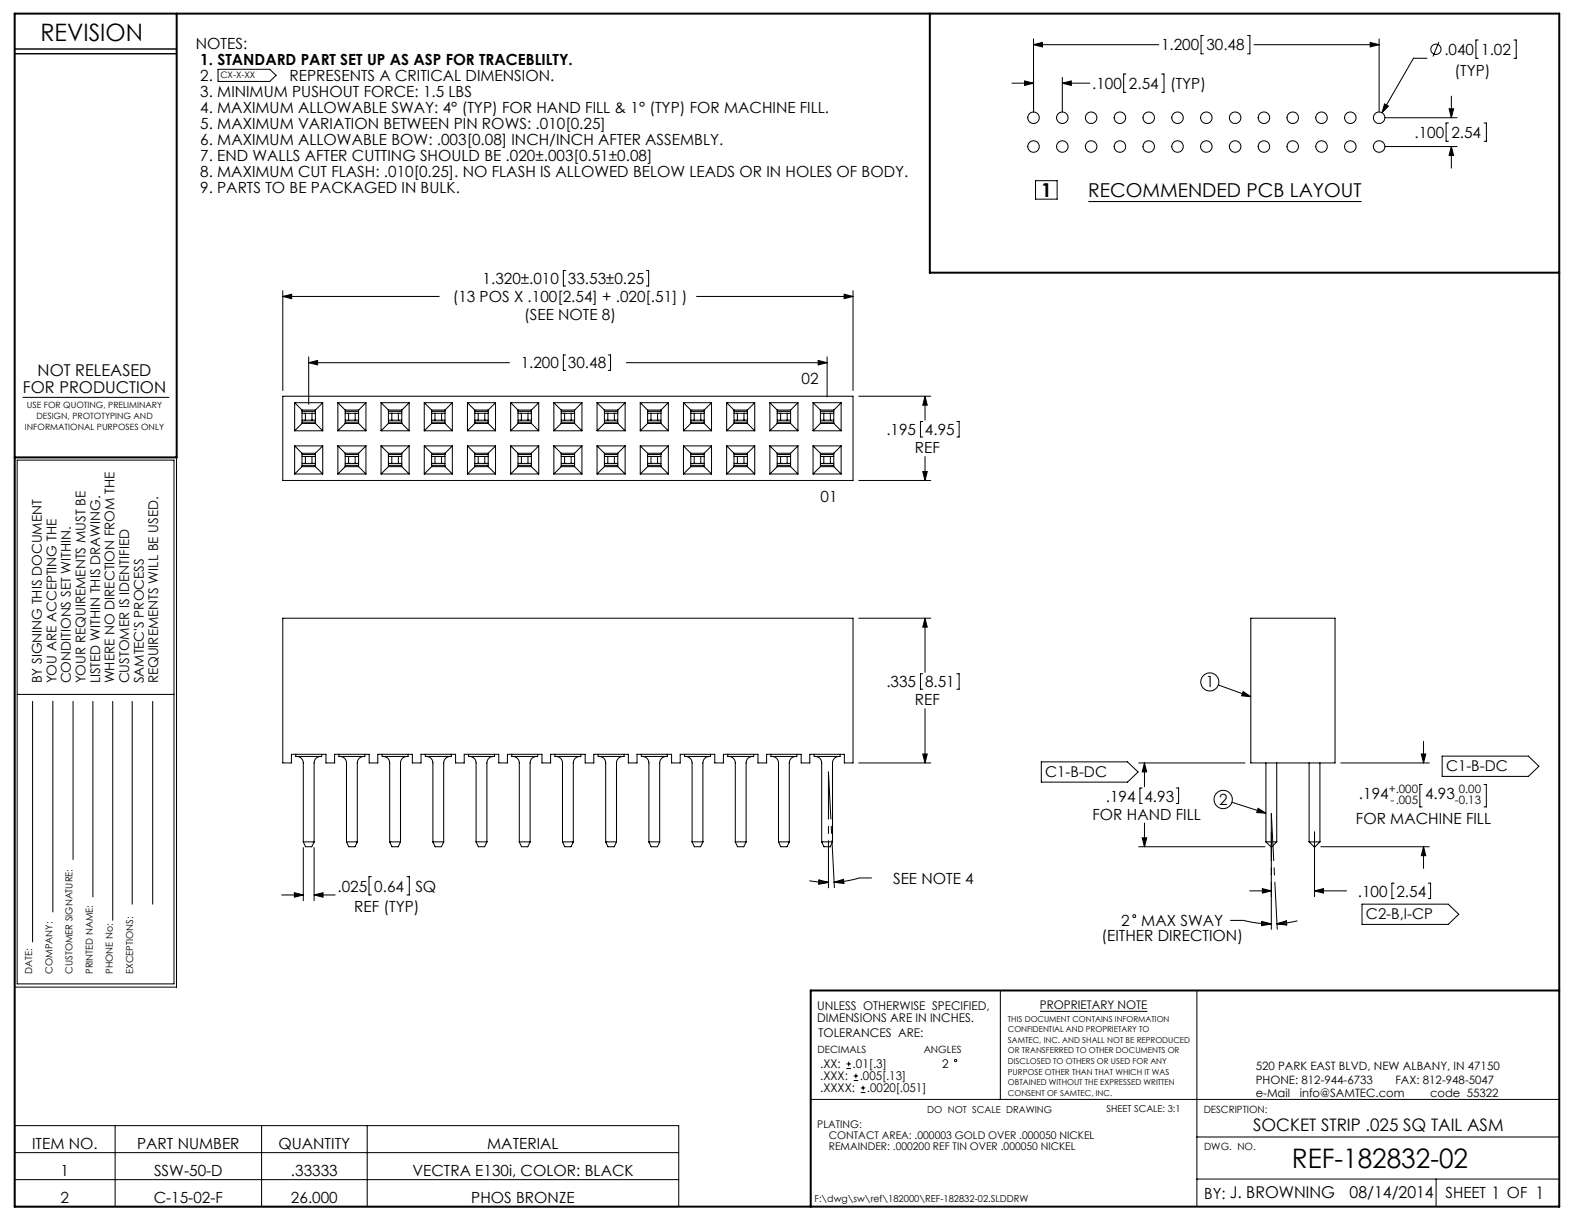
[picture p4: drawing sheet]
<svg xmlns="http://www.w3.org/2000/svg" width="279mm" height="216mm" viewBox="0 0 279 216" stroke-linecap="round" stroke-linejoin="round" font-family="sans-serif">
<g fill="none" stroke="#000" stroke-width=".18">
<path d="M38.5 12.2h9.1l1.1 1.1-1.1 1.1h-9.1zM178.5 14.7h3.8M180.7 14.3l1.6 .4-1.6 .4zM182.3 6.9v12.9M182.3 7.9h22.1M182.3 7.9l1.6-.4v.8zM187.4 13.7v6.1M187.4 14.7h4.8M187.4 14.7l1.6-.4v.8zM198.6 13.1h-.4v3.2h.4M204.9 13.1h.4v3.2h-.4M212.3 6.3h-.4v3.2h.4"/>
<path d="M220.1 6.3h.4v3.2h-.4M221.2 7.9h22.1M241.7 7.5l1.6 .4-1.6 .4zM243.3 6.9v12.9M244.2 18.3l.7 .4-1.1 1.2zM251.7 10.3h-2.4l-5.5 9.6M253.8 7.4l-1 2.6M255.6 19.2h.8l-.4 1.6zM256 17v3.8M260.7 7.1h-.4v3.2h.4M267 7.1h.4v3.2h-.4M182.7 31.9h3.8v3.2h-3.8z"/>
<path d="M192 35.6h48.2M244.3 25.8h12.7M244.3 20.8h12.7M255.5 21.7h-.4v3.2h.4M256 25.8l.4 1.6h-.8zM256 25.8v3.9M261.8 21.7h.4v3.2h-.4M49.9 52.3l1.6-.4v.8zM49.9 51.3v17.6M49.9 52.3h27.6M99.8 47.7h-.4v2.7h.4M114 47.7h.4v2.7h-.4"/>
<path d="M122.9 52.3h27.6M148.9 51.9l1.6 .4-1.6 .4zM150.5 51.3v17.6M4 70.1h25.8M49.9 69.9h100.6v14.8h-100.6zM52 71h4.9M52 71l1.3 1.3M52 71v5M52 78.7v4.9M52 78.7h4.9M52 76h4.9M52 78.7l1.3 1.2"/>
<path d="M53.3 74.1h.6M53.3 72.9h.6M53.3 72.6h2.3M53.3 74.5h2.3M53.3 72.3h2.3M53.3 74.7l-1.3 1.3M53.3 79.9h2.3M53.3 72.3v2.4M53.3 79.9v2.4M53.3 74.7h2.3M53.9 74.1h1.1M53.9 72.9h1.1"/>
<path d="M53.9 72.9v1.2M54.5 64l1.5-.4v.8zM54.5 63v8.3M54.5 64h35.4M55 74.1h.6M55 72.9h.6M55 72.9v1.2M55.6 74.7l1.3 1.3M55.6 72.3v2.4M55.6 79.9v2.4M56.9 71l-1.3 1.3M56.9 71v5"/>
<path d="M56.9 78.7v4.9M56.9 78.7l-1.3 1.2M59.6 71h4.9M59.6 78.7h4.9M59.6 76h4.9M59.6 71v5M59.6 78.7v4.9M59.6 71l1.3 1.3M59.6 78.7l1.3 1.2M60.9 74.1h.6M60.9 72.9h.6M60.9 72.6h2.4"/>
<path d="M60.9 74.5h2.4M60.9 72.3h2.4M60.9 74.7l-1.3 1.3M60.9 79.9h2.4M60.9 72.3v2.4M60.9 79.9v2.4M60.9 74.7h2.4M61.5 74.1h1.1M61.5 72.9h1.1M61.5 72.9v1.2M62.6 74.1h.7M62.6 72.9h.7"/>
<path d="M62.6 72.9v1.2M63.3 74.7l1.2 1.3M63.3 72.3v2.4M63.3 79.9v2.4M64.5 78.7l-1.2 1.2M64.5 71v5M64.5 78.7v4.9M64.5 71l-1.2 1.3M67.2 71h5M67.2 78.7h5M67.2 76h5M67.2 71v5"/>
<path d="M67.2 78.7v4.9M67.2 71l1.3 1.3M67.2 78.7l1.3 1.2M68.5 74.1h.6M68.5 72.9h.6M68.5 72.6h2.4M68.5 74.5h2.4M68.5 72.3h2.4M68.5 74.7l-1.3 1.3M68.5 79.9h2.4M68.5 72.3v2.4M68.5 79.9v2.4"/>
<path d="M68.5 74.7h2.4M69.1 74.1h1.2M69.1 72.9h1.2M69.1 72.9v1.2M70.3 74.1h.6M70.3 72.9h.6M70.3 72.9v1.2M70.9 74.7l1.3 1.3M70.9 72.3v2.4M70.9 79.9v2.4M72.2 71v5M72.2 78.7v4.9"/>
<path d="M72.2 71l-1.3 1.3M72.2 78.7l-1.3 1.2M74.8 71h5M74.8 78.7l1.3 1.2M74.8 78.7h5M74.8 76h5M74.8 71v5M74.8 78.7v4.9M74.8 71l1.3 1.3M76.1 74.1h.6M76.1 72.9h.6M76.1 72.6h2.4"/>
<path d="M76.1 74.5h2.4M76.1 72.3h2.4M76.1 74.7l-1.3 1.3M76.1 79.9h2.4M76.1 72.3v2.4M76.1 79.9v2.4M76.1 74.7h2.4M76.7 74.1h1.2M76.7 72.9h1.2M76.7 72.9v1.2M77.9 74.1h.6M77.9 72.9h.6"/>
<path d="M77.9 72.9v1.2M78.5 74.7l1.3 1.3M78.5 72.3v2.4M78.5 79.9v2.4M79.8 78.7l-1.3 1.2M79.8 71v5M79.8 78.7v4.9M79.8 71l-1.3 1.3M82.5 71h4.9M82.5 78.7h4.9M82.5 76h4.9M82.5 71v5"/>
<path d="M82.5 78.7v4.9M82.5 71l1.2 1.3M82.5 78.7l1.2 1.2M83.7 74.1h.7M83.7 72.9h.7M83.7 72.6h2.4M83.7 74.5h2.4M83.7 72.3h2.4M83.7 74.7l-1.2 1.3M83.7 79.9h2.4M83.7 72.3v2.4M83.7 79.9v2.4"/>
<path d="M83.7 74.7h2.4M84.4 74.1h1.1M84.4 72.9h1.1M84.4 72.9v1.2M85.5 74.1h.6M85.5 72.9h.6M85.5 72.9v1.2M86.1 74.7l1.3 1.3M86.1 72.3v2.4M86.1 79.9v2.4M87.4 78.7l-1.3 1.2M87.4 71l-1.3 1.3"/>
<path d="M87.4 71v5M87.4 78.7v4.9M90.1 71h4.9M90.1 71l1.3 1.3M90.1 78.7l1.3 1.2M90.1 78.7h4.9M90.1 76h4.9M90.1 71v5M90.1 78.7v4.9M91.4 74.1h.6M91.4 72.9h.6M91.4 72.6h2.3"/>
<path d="M91.4 74.5h2.3M91.4 74.7l-1.3 1.3M91.4 72.3h2.3M91.4 79.9h2.3M91.4 72.3v2.4M91.4 79.9v2.4M91.4 74.7h2.3M92 74.1h1.1M92 72.9h1.1M92 72.9v1.2M93.1 74.1h.6M93.1 72.9h.6"/>
<path d="M93.1 72.9v1.2M93.7 74.7l1.3 1.3M93.7 72.3v2.4M93.7 79.9v2.4M95 71l-1.3 1.3M95 78.7l-1.3 1.2M95 71v5M95 78.7v4.9M97.7 71h4.9M97.7 71l1.3 1.3M97.7 78.7h4.9M97.7 76h4.9"/>
<path d="M97.7 71v5M97.7 78.7v4.9M97.7 78.7l1.3 1.2M99 74.1h.6M99 72.9h.6M99 72.6h2.4M99 74.5h2.4M99 72.3h2.4M99 74.7l-1.3 1.3M99 79.9h2.4M99 72.3v2.4M99 79.9v2.4"/>
<path d="M99 74.7h2.4M99.6 74.1h1.1M99.6 72.9h1.1M99.6 72.9v1.2M99.8 62.6h-.4v2.7h.4M100.7 74.1h.7M100.7 72.9h.7M100.7 72.9v1.2M101.4 74.7l1.2 1.3M101.4 72.3v2.4M101.4 79.9v2.4M102.6 78.7l-1.2 1.2"/>
<path d="M102.6 71l-1.2 1.3M102.6 71v5M102.6 78.7v4.9M105.3 71l1.3 1.3M105.3 71h5M105.3 78.7h5M105.3 76h5M105.3 71v5M105.3 78.7v4.9M105.3 78.7l1.3 1.2M106.6 74.1h.6M106.6 72.9h.6"/>
<path d="M106.6 72.6h2.4M106.6 74.5h2.4M106.6 74.7l-1.3 1.3M106.6 72.3h2.4M106.6 79.9h2.4M106.6 72.3v2.4M106.6 79.9v2.4M106.6 74.7h2.4M107.2 74.1h1.2M107.2 72.9h1.2M107.2 72.9v1.2M107.3 62.6h.4v2.7h-.4"/>
<path d="M108.4 74.1h.6M108.4 72.9h.6M108.4 72.9v1.2M109 74.7l1.3 1.3M109 72.3v2.4M109 79.9v2.4M110.3 71l-1.3 1.3M110.3 71v5M110.3 78.7v4.9M110.3 78.7l-1.3 1.2M110.5 64h35.4M112.9 71h5"/>
<path d="M112.9 71l1.3 1.3M112.9 78.7h5M112.9 76h5M112.9 71v5M112.9 78.7v4.9M112.9 78.7l1.3 1.2M114.2 74.1h.6M114.2 72.9h.6M114.2 72.6h2.4M114.2 74.5h2.4M114.2 72.3h2.4M114.2 74.7l-1.3 1.3"/>
<path d="M114.2 79.9h2.4M114.2 72.3v2.4M114.2 79.9v2.4M114.2 74.7h2.4M114.8 74.1h1.2M114.8 72.9h1.2M114.8 72.9v1.2M116 74.1h.6M116 72.9h.6M116 72.9v1.2M116.6 74.7l1.3 1.3M116.6 72.3v2.4"/>
<path d="M116.6 79.9v2.4M117.9 71l-1.3 1.3M117.9 71v5M117.9 78.7v4.9M117.9 78.7l-1.3 1.2M120.6 71h4.9M120.6 78.7h4.9M120.6 76h4.9M120.6 71v5M120.6 78.7v4.9M120.6 71l1.2 1.3M120.6 78.7l1.2 1.2"/>
<path d="M121.8 74.1h.7M121.8 72.9h.7M121.8 72.6h2.4M121.8 74.5h2.4M121.8 72.3h2.4M121.8 74.7l-1.2 1.3M121.8 79.9h2.4M121.8 72.3v2.4M121.8 79.9v2.4M121.8 74.7h2.4M122.5 74.1h1.1M122.5 72.9h1.1"/>
<path d="M122.5 72.9v1.2M123.6 74.1h.6M123.6 72.9h.6M123.6 72.9v1.2M124.2 74.7l1.3 1.3M124.2 72.3v2.4M124.2 79.9v2.4M125.5 71v5M125.5 78.7v4.9M125.5 71l-1.3 1.3M125.5 78.7l-1.3 1.2M128.2 71h4.9"/>
<path d="M128.2 78.7h4.9M128.2 76h4.9M128.2 71v5M128.2 78.7v4.9M128.2 71l1.3 1.3M128.2 78.7l1.3 1.2M129.5 74.1h.6M129.5 72.9h.6M129.5 72.6h2.3M129.5 74.5h2.3M129.5 72.3h2.3M129.5 74.7l-1.3 1.3"/>
<path d="M129.5 79.9h2.3M129.5 72.3v2.4M129.5 79.9v2.4M129.5 74.7h2.3M130.1 74.1h1.1M130.1 72.9h1.1M130.1 72.9v1.2M131.2 74.1h.6M131.2 72.9h.6M131.2 72.9v1.2M131.8 74.7l1.3 1.3M131.8 72.3v2.4"/>
<path d="M131.8 79.9v2.4M133.1 78.7l-1.3 1.2M133.1 71v5M133.1 78.7v4.9M133.1 71l-1.3 1.3M135.8 71l1.3 1.3M135.8 71h4.9M135.8 78.7h4.9M135.8 76h4.9M135.8 71v5M135.8 78.7v4.9M135.8 78.7l1.3 1.2"/>
<path d="M137.1 74.1h.6M137.1 72.9h.6M137.1 72.6h2.4M137.1 74.5h2.4M137.1 74.7l-1.3 1.3M137.1 72.3h2.4M137.1 79.9h2.4M137.1 72.3v2.4M137.1 79.9v2.4M137.1 74.7h2.4M137.7 74.1h1.1M137.7 72.9h1.1"/>
<path d="M137.7 72.9v1.2M138.8 74.1h.7M138.8 72.9h.7M138.8 72.9v1.2M139.5 74.7l1.2 1.3M139.5 72.3v2.4M139.5 79.9v2.4M140.7 71l-1.2 1.3M140.7 71v5M140.7 78.7v4.9M140.7 78.7l-1.2 1.2M143.4 71h5"/>
<path d="M143.4 71l1.3 1.3M143.4 78.7h5M143.4 76h5M143.4 71v5M143.4 78.7v4.9M143.4 78.7l1.3 1.2M144.3 63.6l1.6 .4-1.6 .4zM144.7 74.1h.6M144.7 72.9h.6M144.7 72.6h2.4M144.7 74.5h2.4M144.7 72.3h2.4"/>
<path d="M144.7 74.7l-1.3 1.3M144.7 79.9h2.4M144.7 72.3v2.4M144.7 79.9v2.4M144.7 74.7h2.4M145.3 74.1h1.2M145.3 72.9h1.2M145.3 72.9v1.2M145.9 63v7M146.5 74.1h.6M146.5 72.9h.6M146.5 72.9v1.2"/>
<path d="M147.1 74.7l1.3 1.3M147.1 72.3v2.4M147.1 79.9v2.4M148.4 71l-1.3 1.3M148.4 71v5M148.4 78.7v4.9M148.4 78.7l-1.3 1.2M151.5 69.9h12.7M162.8 74.4h-.4v2.7h.4M163.2 69.9l.4 1.6h-.8zM163.2 69.9v4.2M168.8 74.4h.4v2.7h-.4"/>
<path d="M2.6 80.7h28.5v93.4h-28.5zM3 81.2h27.7v92.3h-27.7zM52 83.6h4.9M53.3 81.7h.6M53.3 80.5h.6M53.3 80.2h2.3M53.3 82.1h2.3M53.3 82.3l-1.3 1.3M53.3 82.3h2.3M53.9 81.7h1.1M53.9 80.5h1.1M53.9 80.5v1.2"/>
<path d="M55 81.7h.6M55 80.5h.6M55 80.5v1.2M55.6 82.3l1.3 1.3M59.6 83.6h4.9M60.9 81.7h.6M60.9 80.5h.6M60.9 80.2h2.4M60.9 82.1h2.4M60.9 82.3l-1.3 1.3M60.9 82.3h2.4M61.5 81.7h1.1"/>
<path d="M61.5 80.5h1.1M61.5 80.5v1.2M62.6 81.7h.7M62.6 80.5h.7M62.6 80.5v1.2M63.3 82.3l1.2 1.3M67.2 83.6h5M68.5 81.7h.6M68.5 80.5h.6M68.5 80.2h2.4M68.5 82.1h2.4M68.5 82.3l-1.3 1.3"/>
<path d="M68.5 82.3h2.4M69.1 81.7h1.2M69.1 80.5h1.2M69.1 80.5v1.2M70.3 81.7h.6M70.3 80.5h.6M70.3 80.5v1.2M70.9 82.3l1.3 1.3M74.8 83.6h5M76.1 81.7h.6M76.1 80.5h.6M76.1 80.2h2.4"/>
<path d="M76.1 82.1h2.4M76.1 82.3l-1.3 1.3M76.1 82.3h2.4M76.7 81.7h1.2M76.7 80.5h1.2M76.7 80.5v1.2M77.9 81.7h.6M77.9 80.5h.6M77.9 80.5v1.2M78.5 82.3l1.3 1.3M82.5 83.6h4.9M83.7 81.7h.7"/>
<path d="M83.7 80.5h.7M83.7 80.2h2.4M83.7 82.1h2.4M83.7 82.3l-1.2 1.3M83.7 82.3h2.4M84.4 81.7h1.1M84.4 80.5h1.1M84.4 80.5v1.2M85.5 81.7h.6M85.5 80.5h.6M85.5 80.5v1.2M86.1 82.3l1.3 1.3"/>
<path d="M90.1 83.6h4.9M91.4 81.7h.6M91.4 80.5h.6M91.4 80.2h2.3M91.4 82.1h2.3M91.4 82.3l-1.3 1.3M91.4 82.3h2.3M92 81.7h1.1M92 80.5h1.1M92 80.5v1.2M93.1 81.7h.6M93.1 80.5h.6"/>
<path d="M93.1 80.5v1.2M93.7 82.3l1.3 1.3M97.7 83.6h4.9M99 81.7h.6M99 80.5h.6M99 80.2h2.4M99 82.1h2.4M99 82.3l-1.3 1.3M99 82.3h2.4M99.6 81.7h1.1M99.6 80.5h1.1M99.6 80.5v1.2"/>
<path d="M100.7 81.7h.7M100.7 80.5h.7M100.7 80.5v1.2M101.4 82.3l1.2 1.3M105.3 83.6h5M106.6 81.7h.6M106.6 80.5h.6M106.6 80.2h2.4M106.6 82.1h2.4M106.6 82.3l-1.3 1.3M106.6 82.3h2.4M107.2 81.7h1.2"/>
<path d="M107.2 80.5h1.2M107.2 80.5v1.2M108.4 81.7h.6M108.4 80.5h.6M108.4 80.5v1.2M109 82.3l1.3 1.3M112.9 83.6h5M114.2 81.7h.6M114.2 80.5h.6M114.2 80.2h2.4M114.2 82.1h2.4M114.2 82.3l-1.3 1.3"/>
<path d="M114.2 82.3h2.4M114.8 81.7h1.2M114.8 80.5h1.2M114.8 80.5v1.2M116 81.7h.6M116 80.5h.6M116 80.5v1.2M116.6 82.3l1.3 1.3M120.6 83.6h4.9M121.8 81.7h.7M121.8 80.5h.7M121.8 80.2h2.4"/>
<path d="M121.8 82.1h2.4M121.8 82.3l-1.2 1.3M121.8 82.3h2.4M122.5 81.7h1.1M122.5 80.5h1.1M122.5 80.5v1.2M123.6 81.7h.6M123.6 80.5h.6M123.6 80.5v1.2M124.2 82.3l1.3 1.3M128.2 83.6h4.9M129.5 81.7h.6"/>
<path d="M129.5 80.5h.6M129.5 80.2h2.3M129.5 82.1h2.3M129.5 82.3l-1.3 1.3M129.5 82.3h2.3M130.1 81.7h1.1M130.1 80.5h1.1M130.1 80.5v1.2M131.2 81.7h.6M131.2 80.5h.6M131.2 80.5v1.2M131.8 82.3l1.3 1.3"/>
<path d="M135.8 83.6h4.9M137.1 81.7h.6M137.1 80.5h.6M137.1 80.2h2.4M137.1 82.1h2.4M137.1 82.3l-1.3 1.3M137.1 82.3h2.4M137.7 81.7h1.1M137.7 80.5h1.1M137.7 80.5v1.2M138.8 81.7h.7M138.8 80.5h.7"/>
<path d="M138.8 80.5v1.2M139.5 82.3l1.2 1.3M143.4 83.6h5M144.7 81.7h.6M144.7 80.5h.6M144.7 80.2h2.4M144.7 82.1h2.4M144.7 82.3l-1.3 1.3M144.7 82.3h2.4M145.3 81.7h1.2M145.3 80.5h1.2M145.3 80.5v1.2"/>
<path d="M146.5 81.7h.6M146.5 80.5h.6M146.5 80.5v1.2M147.1 82.3l1.3 1.3M151.5 84.7h12.7M162.8 83.2h.8l-.4 1.6zM163.2 80.5v4.2M49.9 109h100.6v25.6h-1.6v-1.6h-6.1v1.6h-1.5v-1.6h-6.1v1.6h-1.5v-1.6h-6.1v1.6h-1.5v-1.6h-6.1v1.6h-1.5v-1.6h-6.1v1.6h-1.6v-1.6h-6.1v1.6h-1.5v-1.6h-6.1v1.6h-1.5v-1.6h-6.1v1.6h-1.5v-1.6h-6.1v1.6h-1.5v-1.6h-6.1v1.6h-1.6v-1.6h-6.1v1.6h-1.5v-1.6h-6.1v1.6h-1.5v-1.6h-6.1v1.6h-1.5zM151.5 109h12.7M162.8 118.8h-.4v2.8h.4M163.2 109l.4 1.6h-.8zM163.2 109v9.6"/>
<path d="M168.8 118.8h.4v2.8h-.4M220.6 109h14.9v25.6h-14.9zM3 122.5h27.7M5.8 123.7v42.4M9.3 123.7v37.2M12.9 123.7v27.9M16.4 123.7v34.5M19.9 123.7v38.6M23.3 123.7v35.8M26.9 123.7v35.8M52.2 133v.4h4.5v-.4M52.4 133.4a1.14 1.14 0 0 1 1.1 1.2v13.9l.4 .9h1.1l.4-.9v-13.9a1.14 1.14 0 0 1 1.1-1.2"/>
<path d="M59.8 133v.4h4.6v-.4M60 133.4a1.14 1.14 0 0 1 1.1 1.2v13.9l.4 .9h1.1l.4-.9v-13.9a1.14 1.14 0 0 1 1.2-1.2M67.4 133v.4h4.6v-.4M67.6 133.4a1.14 1.14 0 0 1 1.1 1.2v13.9l.4 .9h1.1l.4-.9v-13.9a1.14 1.14 0 0 1 1.2-1.2M75 133v.4h4.6v-.4M75.2 133.4a1.14 1.14 0 0 1 1.2 1.2v13.9l.4 .9h1.1l.4-.9v-13.9a1.14 1.14 0 0 1 1.1-1.2M82.6 133v.4h4.6v-.4M82.8 133.4a1.14 1.14 0 0 1 1.2 1.2v13.9l.4 .9h1.1l.4-.9v-13.9a1.14 1.14 0 0 1 1.1-1.2M90.3 133v.4h4.5v-.4M90.5 133.4a1.14 1.14 0 0 1 1.1 1.2v13.9l.4 .9h1.1l.4-.9v-13.9a1.14 1.14 0 0 1 1.1-1.2M97.9 133v.4h4.6v-.4M98.1 133.4a1.14 1.14 0 0 1 1.1 1.2v13.9l.4 .9h1.1l.4-.9v-13.9a1.14 1.14 0 0 1 1.2-1.2"/>
<path d="M105.5 133v.4h4.6v-.4M105.7 133.4a1.14 1.14 0 0 1 1.1 1.2v13.9l.4 .9h1.1l.4-.9v-13.9a1.14 1.14 0 0 1 1.2-1.2M113.1 133v.4h4.6v-.4M113.3 133.4a1.14 1.14 0 0 1 1.2 1.2v13.9l.4 .9h1.1l.4-.9v-13.9a1.14 1.14 0 0 1 1.1-1.2M120.7 133v.4h4.6v-.4M120.9 133.4a1.14 1.14 0 0 1 1.2 1.2v13.9l.4 .9h1.1l.4-.9v-13.9a1.14 1.14 0 0 1 1.1-1.2M128.4 133v.4h4.5v-.4M128.6 133.4a1.14 1.14 0 0 1 1.1 1.2v13.9l.4 .9h1.1l.4-.9v-13.9a1.14 1.14 0 0 1 1.1-1.2M136 133v.4h4.6v-.4M136.2 133.4a1.14 1.14 0 0 1 1.1 1.2v13.9l.4 .9h1.1l.4-.9v-13.9a1.14 1.14 0 0 1 1.2-1.2M143.6 133v.4h4.6v-.4M143.8 133.4a1.14 1.14 0 0 1 1.1 1.2v13.9l.4 .9h1.1l.4-.9v-13.9a1.14 1.14 0 0 1 1.2-1.2"/>
<path d="M151.5 134.6h12.7M162.8 133h.8l-.4 1.6zM163.2 125v9.6M183.7 134.4h15.2l1.8 1.8-1.8 1.8h-15.2zM200.9 134.6h18.7M201.5 139h-.4v2.7h.4M201.9 134.6l.4 1.5h-.8zM201.9 134.6v4.2M207.5 139h.4v2.7h-.4M214.9 120.8l5.7 2.1M219.3 122l1.3 .9-1.6-.2zM223.3 134.6v13.9l.9 .9h.1l.9-.9v-13.9"/>
<path d="M230.9 134.6v13.9l.9 .9h.2l.8-.9v-13.9M236.5 134.6h15.6M250.7 133h.8l-.4 1.6zM250.9 138.4h-.5v3.9h.5M251.1 130.8v3.8M254.4 133.4h15.2l1.8 1.8-1.8 1.7h-15.2zM261.8 138.4h.4v3.9h-.4M49.7 157.9h3.8M51.9 157.5l1.6 .4-1.6 .4zM53.5 148.5h1.9M53.5 149.5v9.4M55.4 157.9l1.6-.4v.8z"/>
<path d="M55.4 157.9h3.7M55.4 149.5v9.4M61.1 148.5h1.9M65.5 154.6h-.4v3.3h.4M68.7 148.5h1.9M71.8 154.6h.4v3.3h-.4M76.4 148.5h1.9M84 148.5h1.9M91.6 148.5h1.9M99.2 148.5h1.9M106.8 148.5h1.9M114.5 148.5h1.9"/>
<path d="M122.1 148.5h1.9M129.7 148.5h1.9M137.3 148.5h1.9M142.8 155.4l3.3 .2M144.4 155.4l1.7 .2M144.5 155.2l1.6 .4-1.7 .4zM144.9 148.5h1.9M146.1 155.6l-1.7 .2M147.1 155.6l1.7-.5v.7zM147.1 155.6h1.7M148.8 155.3l-1.7 .3M153.7 154.9a14.1 14.1 0 0 0-4.3 .5l-2.3 .2"/>
<path d="M200.9 149.4h22.2M201.5 147.8h.8l-.4 1.6zM201.9 145.2v4.2M217.3 141.5l6 1.9M220.4 157.1h3.8M221.9 142.6l1.4 .8-1.6-.1zM222.7 156.7l1.5 .4-1.5 .4zM223.3 148.5h1.9M224.2 146.7v11.5M230.9 148.5h1.9M231.9 146.7v11.5M231.9 157.1h5.6"/>
<path d="M231.9 157.1l1.5-.4v.8zM233 149.4h19.1M240.2 159.5h15.3l1.8 1.8-1.8 1.8h-15.3zM245.9 155.8h-.4v2.7h.4M251.1 149.4v3.8M251.1 149.4l.4 1.5h-.8zM251.9 155.8h.4v2.7h-.4M176.5 174.7v19.2M183.4 178.4h19M211.1 174.7v38.1M217 162.3a19.1 19.1 0 0 1 4.8 .5l2.4 .2M222.6 162.7l1.6 .3"/>
<path d="M222.6 162.5l1.6 .5-1.7 .3zM224.2 163l-1.7 .1M225.2 162.9l1.7-.5 .1 .8zM225.2 162.9l1.7 .1M226.9 162.6l-1.7 .3M228.9 162.4l-3.7 .6M2.6 198.5h117.1v14.3h-117.1zM20.3 198.5v14.3M46.1 198.5v14.3M64.8 198.5v14.3M143 193.9h132M149.3 188.5h.8"/>
<path d="M149.3 187.7h.8M149.7 187.3v.8M150.6 190.6h.8M150.6 189.8h.8M151 189.4v.8M151.8 192.7h.8M151.8 191.9h.8M152.2 191.5v.8M2.6 203.3h117.1M2.6 208.1h117.1M211.1 208h63.9M211.1 200.6h63.9"/>
<path d="M253.3 208v4.8"/>
<circle cx="253.3" cy="8.7" r=".9"/>
<circle cx="182.3" cy="25.8" r="1.02"/>
<circle cx="182.3" cy="20.8" r="1.02"/>
<circle cx="187.4" cy="25.8" r="1.02"/>
<circle cx="187.4" cy="20.8" r="1.02"/>
<circle cx="192.5" cy="25.8" r="1.02"/>
<circle cx="192.5" cy="20.8" r="1.02"/>
<circle cx="197.5" cy="25.8" r="1.02"/>
<circle cx="197.5" cy="20.8" r="1.02"/>
<circle cx="202.6" cy="25.8" r="1.02"/>
<circle cx="202.6" cy="20.8" r="1.02"/>
<circle cx="207.7" cy="25.8" r="1.02"/>
<circle cx="207.7" cy="20.8" r="1.02"/>
<circle cx="212.8" cy="25.8" r="1.02"/>
<circle cx="212.8" cy="20.8" r="1.02"/>
<circle cx="217.9" cy="25.8" r="1.02"/>
<circle cx="217.9" cy="20.8" r="1.02"/>
<circle cx="222.9" cy="25.8" r="1.02"/>
<circle cx="222.9" cy="20.8" r="1.02"/>
<circle cx="228" cy="25.8" r="1.02"/>
<circle cx="228" cy="20.8" r="1.02"/>
<circle cx="233.1" cy="25.8" r="1.02"/>
<circle cx="233.1" cy="20.8" r="1.02"/>
<circle cx="238.2" cy="25.8" r="1.02"/>
<circle cx="238.2" cy="20.8" r="1.02"/>
<circle cx="243.3" cy="25.8" r="1.02"/>
<circle cx="243.3" cy="20.8" r="1.02"/>
<circle cx="213.4" cy="120.3" r="1.59"/>
<circle cx="215.8" cy="141" r="1.62"/>
<circle cx="200.1" cy="161.6" r=".26"/>
<circle cx="168.6" cy="187.1" r=".2"/>
</g>
<path d="M2.6 9.5h28.6M2.6 8.6h28.6" fill="none" stroke="#000" stroke-width=".25"/>
<path d="M2.6 2.4h272.4v210.4h-272.4zM31.2 2.4v78.3h-28.6M164 2.4v45.7h111M275 174.7h-132v38.1" fill="none" stroke="#000" stroke-width=".35"/>
<path d="M146.1 136.2l1.1 20.4M146.1 156.6v-20.4M224.2 143.5l1.1 20.4M224.2 163.9v-20.4" fill="none" stroke="#000" stroke-width=".18" stroke-dasharray="15.2 1.3 1.3 1.3" stroke-dashoffset="6.9"/>
<g fill="#000">
<path d="M54.5 64l1.5-.4v.8zM144.3 63.6l1.6 .4-1.6 .4zM222.7 156.7l1.5 .4-1.5 .4zM231.9 157.1l1.5-.4v.8z"/>
<path d="M163.2 109l.4 1.6h-.8zM162.8 133h.8l-.4 1.6zM55.4 157.9l1.6-.4v.8zM51.9 157.5l1.6 .4-1.6 .4zM148.9 51.9l1.6 .4-1.6 .4zM49.9 52.3l1.6-.4v.8zM163.2 69.9l.4 1.6h-.8zM162.8 83.2h.8l-.4 1.6zM201.9 134.6l.4 1.5h-.8zM201.5 147.8h.8l-.4 1.6zM251.1 149.4l.4 1.5h-.8zM250.7 133h.8l-.4 1.6zM256 25.8l.4 1.6h-.8zM255.6 19.2h.8l-.4 1.6zM244.2 18.3l-.4 1.6 1.1-1.2zM241.7 7.5l1.6 .4-1.6 .4zM182.3 7.9l1.6-.4v.8zM180.7 14.3l1.6 .4-1.6 .4zM187.4 14.7l1.6-.4v.8z"/>
<path d="M219.3 122l1.3 .9-1.6-.2zM221.9 142.6l1.4 .8-1.6-.1z"/>
</g>
<text font-size="4.7" x="227.9" y="206.1">REF-182832-02</text>
<text font-size="4.2" x="7.1" y="7.1">REVISION</text>
<g font-size="3.4">
<text x="183.6" y="34.7">1</text>
<text x="192" y="34.8">RECOMMENDED PCB LAYOUT</text>
</g>
<text font-size="3" x="221" y="199.5">SOCKET STRIP .025 SQ TAIL ASM</text>
<g font-size="2.9">
<text x="4" y="69.3">FOR PRODUCTION</text>
<text x="6.6" y="66.3">NOT RELEASED</text>
<text x="238.1" y="211.3">08/14/2014</text>
</g>
<g font-size="2.7">
<text x="34.6" y="8.6">NOTES:</text>
<text x="35.3" y="11.5">1. STANDARD PART SET UP AS ASP FOR TRACEBLILTY.</text>
<text x="204.8" y="8.9">1.200</text>
<text x="212.8" y="8.9">30.48</text>
<text x="254.8" y="9.7">.040</text>
<text x="261.3" y="9.7">1.02</text>
<text x="35.3" y="17.1">3. MINIMUM PUSHOUT FORCE: 1.5 LBS</text>
<text x="35.3" y="14.3">2.</text>
<text x="51.1" y="14.3">REPRESENTS A CRITICAL DIMENSION.</text>
<text x="192.6" y="15.7">.100</text>
<text x="199.1" y="15.7">2.54</text>
<text x="206.4" y="15.7">(TYP)</text>
<text x="256.6" y="13.3">(TYP)</text>
<text x="35.3" y="19.9">4. MAXIMUM ALLOWABLE SWAY: 4° (TYP) FOR HAND FILL &amp; 1° (TYP) FOR MACHINE FILL.</text>
<text x="35.3" y="22.7">5. MAXIMUM VARIATION BETWEEN PIN ROWS: .010[0.25]</text>
<text x="35.3" y="25.6">6. MAXIMUM ALLOWABLE BOW: .003[0.08] INCH/INCH AFTER ASSEMBLY.</text>
<text x="35.3" y="28.4">7. END WALLS AFTER CUTTING SHOULD BE .020±.003[0.51±0.08]</text>
<text x="249.5" y="24.3">.100</text>
<text x="256" y="24.3">2.54</text>
<text x="35.3" y="34">9. PARTS TO BE PACKAGED IN BULK.</text>
<text x="35.3" y="31.2">8. MAXIMUM CUT FLASH: .010[0.25]. NO FLASH IS ALLOWED BELOW LEADS OR IN HOLES OF BODY.</text>
<text x="79.9" y="53.3">(13 POS X .100[2.54] + .020[.51] )</text>
<text x="85.1" y="50.1">1.320±.010</text>
<text x="100.2" y="50.1">33.53±0.25</text>
<text x="92.5" y="56.5">(SEE NOTE 8)</text>
<text x="91.8" y="65">1.200</text>
<text x="100.2" y="65">30.48</text>
<text x="141.4" y="67.7">02</text>
<text x="156.3" y="76.7">.195</text>
<text x="163.2" y="76.7">4.95</text>
<text x="161.4" y="79.9">REF</text>
<text x="144.8" y="88.5">01</text>
<text x="156.3" y="121.2">.335</text>
<text x="161.4" y="124.4">REF</text>
<text x="163.2" y="121.2">8.51</text>
<text x="212.7" y="121.2">1</text>
<text x="195" y="141.4">.194</text>
<text x="201.9" y="141.4">4.93</text>
<text x="215" y="141.9">2</text>
<text x="239.7" y="141">.194</text>
<text x="251.4" y="141">4.93</text>
<text x="192.7" y="144.6">FOR HAND FILL</text>
<text x="239.2" y="145.4">FOR MACHINE FILL</text>
<text x="157.5" y="156">SEE NOTE 4</text>
<text x="59.5" y="157.3">.025</text>
<text x="62.5" y="160.9">REF (TYP)</text>
<text x="66" y="157.3">0.64</text>
<text x="73.3" y="157.3">SQ</text>
<text x="239.5" y="158.2">.100</text>
<text x="246.3" y="158.2">2.54</text>
<text x="194.3" y="166.1">(EITHER DIRECTION)</text>
<text x="197.8" y="163.4">2</text>
<text x="201.3" y="163.4">MAX SWAY</text>
<text x="5.7" y="202.7">ITEM NO.</text>
<text x="24.2" y="202.7">PART NUMBER</text>
<text x="49.1" y="202.7">QUANTITY</text>
<text x="85.9" y="202.7">MATERIAL</text>
<text x="10.7" y="207.5">1</text>
<text x="27.2" y="207.5">SSW-50-D</text>
<text x="51.3" y="207.5">.33333</text>
<text x="72.7" y="207.5">VECTRA E130i, COLOR: BLACK</text>
<text x="10.7" y="212.3">2</text>
<text x="27.1" y="212.3">C-15-02-F</text>
<text x="51.3" y="212.3">26.000</text>
<text x="83.1" y="212.3">PHOS BRONZE</text>
<text x="212.4" y="211.5">BY: J. BROWNING</text>
<text x="255" y="211.4">SHEET 1 OF 1</text>
</g>
<g font-size="2.6">
<text x="184.4" y="137.1">C1-B-DC</text>
<text x="255.1" y="136">C1-B-DC</text>
<text x="240.9" y="162.2">C2-B,I-CP</text>
</g>
<g font-size="2.4">
<text x="7.4" y="120.6" transform="rotate(-90 7.4 120.6)">BY SIGNING THIS DOCUMENT</text>
<text x="10" y="120.6" transform="rotate(-90 10 120.6)">YOU ARE ACCEPTING THE</text>
<text x="12.5" y="120.6" transform="rotate(-90 12.5 120.6)">CONDITIONS SET WITHIN.</text>
<text x="15.1" y="120.6" transform="rotate(-90 15.1 120.6)">YOUR REQUIREMENTS MUST BE</text>
<text x="17.6" y="120.6" transform="rotate(-90 17.6 120.6)">LISTED WITHIN THIS DRAWING.</text>
<text x="20.2" y="120.6" transform="rotate(-90 20.2 120.6)">WHERE NO DIRECTION FROM THE</text>
<text x="22.8" y="120.6" transform="rotate(-90 22.8 120.6)">CUSTOMER IS IDENTIFIED</text>
<text x="25.3" y="120.6" transform="rotate(-90 25.3 120.6)">SAMTEC'S PROCESS</text>
<text x="27.9" y="120.6" transform="rotate(-90 27.9 120.6)">REQUIREMENTS WILL BE USED.</text>
</g>
<g font-size="2.1">
<text x="144.1" y="178.1">UNLESS OTHERWISE SPECIFIED,</text>
<text x="183.4" y="177.9">PROPRIETARY NOTE</text>
<text x="144.1" y="180.2">DIMENSIONS ARE IN INCHES.</text>
<text x="144.4" y="183">TOLERANCES ARE:</text>
<text x="144.7" y="188.5">.XX:</text>
<text x="144.7" y="190.6">.XXX:</text>
<text x="150.4" y="188.5">.01[.3]</text>
<text x="151.7" y="190.6">.005[.13]</text>
<text x="166.2" y="188.5">2</text>
<text x="144.7" y="192.7">.XXXX:</text>
<text x="152.9" y="192.7">.0020[.051]</text>
</g>
<g font-size="2">
<text x="245" y="139.9">+.000</text>
<text x="245.2" y="141.9">-.005</text>
<text x="256.6" y="141.9">-0.13</text>
<text x="257.3" y="139.9">0.00</text>
<text x="221.5" y="188.8">520 PARK EAST BLVD, NEW ALBANY, IN 47150</text>
<text x="221.5" y="191.1">PHONE: 812-944-6733</text>
<text x="246.1" y="191.1">FAX: 812-948-5047</text>
<text x="221.5" y="193.4">e-Mail</text>
<text x="229.3" y="193.4">info@SAMTEC.com</text>
<text x="252.2" y="193.4">code 55322</text>
</g>
<g font-size="1.9">
<text x="144.2" y="199">PLATING:</text>
<text x="146.2" y="202.9">REMAINDER: .000200 REF TIN OVER .000050 NICKEL</text>
<text x="146.2" y="200.9">CONTACT AREA: .000003 GOLD OVER .000050 NICKEL</text>
</g>
<g font-size="1.8">
<text x="144.2" y="185.7">DECIMALS</text>
<text x="162.9" y="185.7">ANGLES</text>
<text x="212.3" y="196.4">DESCRIPTION:</text>
<text x="212.4" y="202.9">DWG. NO.</text>
</g>
<g font-size="1.7">
<text x="5.7" y="171.8" transform="rotate(-90 5.7 171.8)">DATE:</text>
<text x="9.2" y="171.8" transform="rotate(-90 9.2 171.8)">COMPANY:</text>
<text x="12.8" y="171.8" transform="rotate(-90 12.8 171.8)">CUSTOMER SIGNATURE:</text>
<text x="16.4" y="171.8" transform="rotate(-90 16.4 171.8)">PRINTED NAME:</text>
<text x="19.9" y="171.8" transform="rotate(-90 19.9 171.8)">PHONE No:</text>
<text x="23.5" y="171.8" transform="rotate(-90 23.5 171.8)">EXCEPTIONS:</text>
<text x="163.6" y="196.3">DO NOT SCALE DRAWING</text>
<text x="195.2" y="196.2">SHEET SCALE: 3:1</text>
<text x="143.7" y="212">F:\dwg\sw\ref\182000\REF-182832-02.SLDDRW</text>
</g>
<text font-size="1.6" x="38.9" y="13.8">CX-X-XX</text>
<g font-size="1.5">
<text x="4.7" y="71.9">USE FOR QUOTING, PRELIMINARY</text>
<text x="4.4" y="75.8">INFORMATIONAL PURPOSES ONLY</text>
<text x="6.4" y="73.9">DESIGN, PROTOTYPING AND</text>
</g>
<g font-size="1.4">
<text x="177.8" y="180.2">THIS DOCUMENT CONTAINS INFORMATION</text>
<text x="177.8" y="182.1">CONFIDENTIAL AND PROPRIETARY TO</text>
<text x="177.8" y="184">SAMTEC, INC. AND SHALL NOT BE REPRODUCED</text>
<text x="177.8" y="185.8">OR TRANSFERRED TO OTHER DOCUMENTS OR</text>
<text x="177.8" y="187.7">DISCLOSED TO OTHERS OR USED FOR ANY</text>
<text x="177.8" y="189.6">PURPOSE OTHER THAN THAT WHICH IT WAS</text>
<text x="177.8" y="191.4">OBTAINED WITHOUT THE EXPRESSED WRITTEN</text>
<text x="177.8" y="193.3">CONSENT OF SAMTEC, INC.</text>
</g>
</svg>
